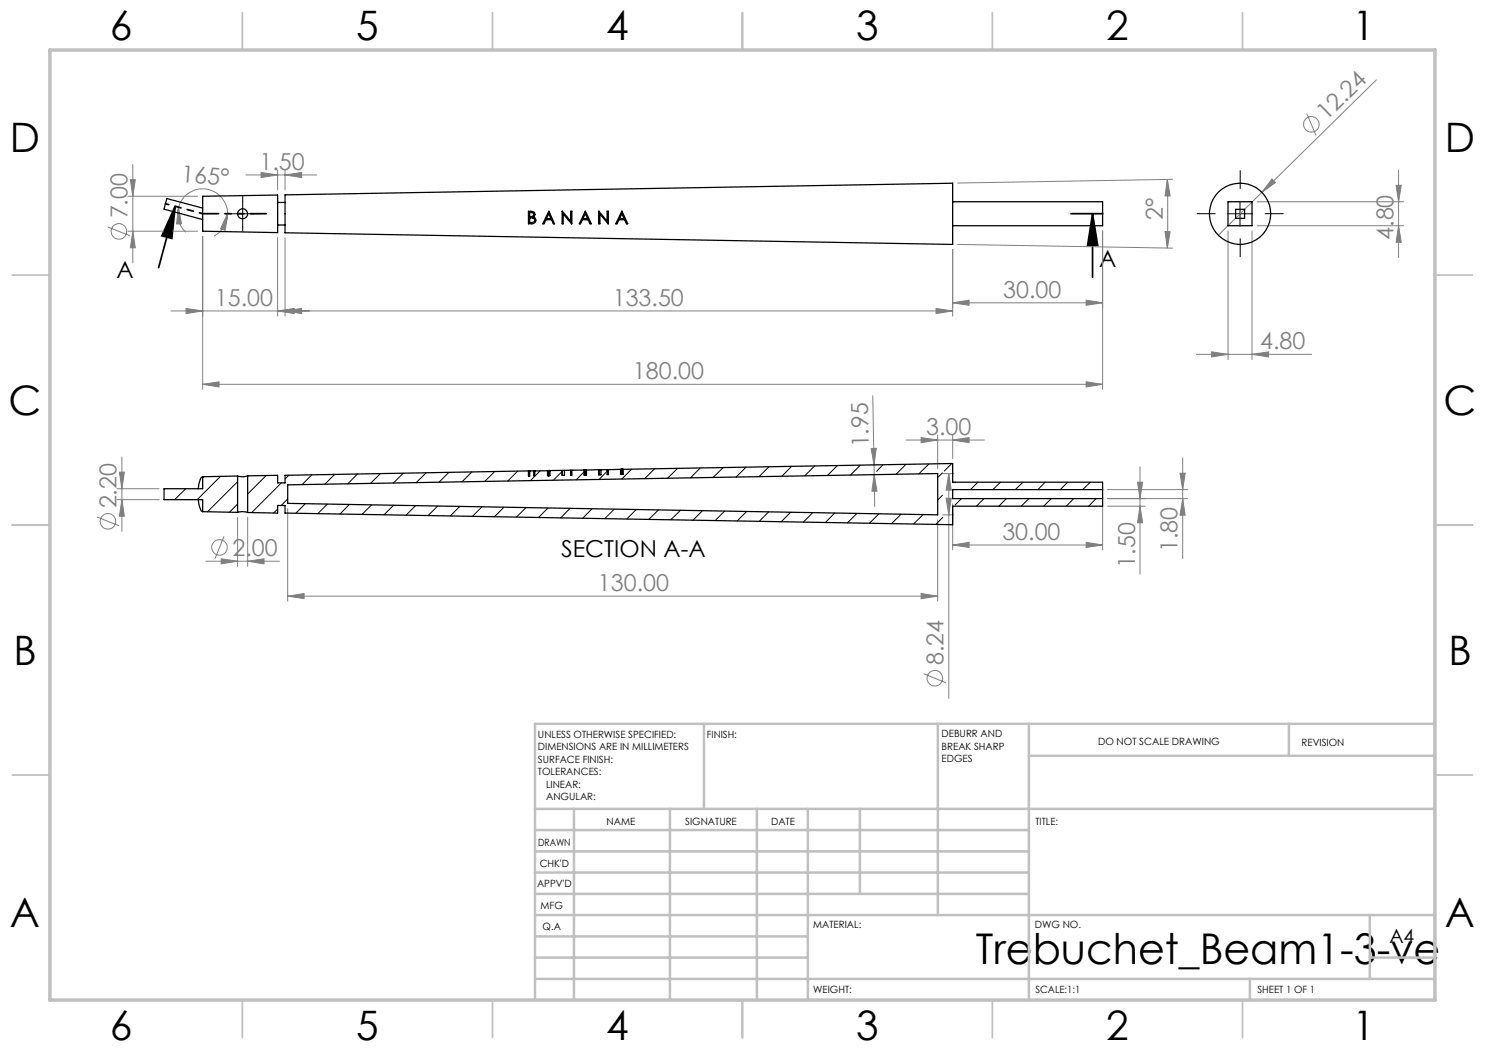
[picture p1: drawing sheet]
<svg xmlns="http://www.w3.org/2000/svg" width="297mm" height="210mm" viewBox="0 0 297 210" stroke-linecap="round" stroke-linejoin="round" font-family="sans-serif">
<g fill="none" stroke="#808080" stroke-width=".2">
<path d="M275.3 16l-31.6 31.1M25.6 39.3h13.9M26.1 35.9h1l-.5 3.4zM26.6 32.9v19.7M49.2 35h14.2M52.2 34.5l3.3 .5-3.3 .5zM55.5 34v4M57 35l3.3-.5v1zM57 34v4M233.5 35.9l.5 3.3h-1zM233.5 35.9v13.7M234.5 35.9l-43 .7"/>
<path d="M254.4 35.8l.7 .7-2.7 2zM261.3 22.7l1.9 4.4M279.2 37.1h1l-.5 3.2zM279.7 34v17.5M21.6 45.4l4.4 1.8M25.6 46.2h13.9M26.6 46.2l.5 3.4h-1zM35.7 41.5l.6 3.3h-1zM35.7 41.5a5 5 0 0 1 5.5-3.7 5 5 0 0 1 4.3 4.9M35.7 41.5a5.1 5.1 0 0 0 1.4 5M40.5 47.3v30.6M45.5 42.7l-.5 3.4-.9-.3z"/>
<path d="M45.5 42.7a5 5 0 0 1-2.7 4.5M55.5 47.5v15.7M57 47.5v15.7M190.5 49.9v13.3M191.5 48.9l43 .7M220.5 46.2v31.7M233 46.3h1l-.5 3.3zM245.6 46.2v25.7M250.4 46.2v25.7M251.4 45.1h29.3M251.4 40.3h29.3M279.7 45.1l.5 3.4h-1z"/>
<path d="M34.2 62.2h156.3M37.2 61.7l3.3 .5-3.3 .5zM40.5 76.9l3.3-.5v1zM40.5 76.9h180M55.5 62.2l3.3-.5v1zM57 62.2l3.3-.5v1zM174.6 79.2l.2 13.8M187.2 61.7l3.3 .5-3.3 .5zM190.5 60.6l3.3-.6v1.1zM190.5 60.6h30M217.2 60l3.3 .6-3.3 .5zM217.2 76.4l3.3 .5-3.3 .5z"/>
<path d="M239.3 70.9h23M242.3 70.4l3.3 .5-3.3 .5zM250.4 70.9l3.3-.5v1zM23.4 97.7h8.4M23.4 99.9h8.4M23.9 94.4h1l-.5 3.3zM24.4 91.4v14.9M24.4 99.9l.5 3.3h-1zM174.2 89.7h1.1l-.5 3.3zM174.8 93v1.9M174.8 94.9l.6 3.3h-1zM174.8 94.9l.1 6.4"/>
<path d="M181.2 88h15.7M184.2 87.5l3.3 .5-3.3 .5zM187.5 87v6.7M188.5 94.7h2.2M189.2 99.7h1.1l-.5 3.3zM189.8 94.7v45M189.8 94.7l.5 3.3h-1.1zM190.5 88l3.3-.5v1zM190.5 87v4.7M221.5 97.9h16M221.5 99.7h16M227.5 96.4h1l-.5 3.3z"/>
<path d="M228 93.4v21.4M236 94.6h1l-.5 3.3zM236.5 91.6v20.1M236.5 99.7l.5 3.3h-1zM19.4 103.4l4.4 1.8M41.2 112.2h14.7M44.2 111.8l3.3 .4-3.3 .6zM44.8 107.3l-1.8 4.4M47.5 103.5v9.8M49.5 112.2l3.3-.4v1zM49.5 103.5v9.8M57.5 119.2l3.3-.5v1z"/>
<path d="M57.5 101.7v18.5M57.5 119.2h130M184.2 118.7l3.3 .5-3.3 .5zM187.5 104v16.2M188.5 103h2.2M190.5 109l3.3-.5v1zM190.5 100.7v9.3M190.5 109h30M217.2 108.5l3.3 .5-3.3 .5zM220.5 100.7v9.3M221.5 101.2h7.5M228 101.2l.5 3.4h-1z"/>
<path d="M184.7 134.8l4.5 1.8"/>
<circle cx="262.3" cy="24.9" r="1.57"/>
<circle cx="23.8" cy="46.3" r="1.56"/>
<circle cx="21.6" cy="104.3" r="1.56"/>
<circle cx="43.9" cy="109.5" r="1.55"/>
<circle cx="187" cy="135.6" r="1.55"/>
</g>
<path d="M35 41.3l-.6 6.4-2-.5zM35 41.3l-3.3 12.2M218.5 42.7l1 6.4h-2zM218.5 42.7v12.7" fill="none" stroke="#000" stroke-width=".35"/>
<path d="M248 37.7v-3.6M46 42.7h-1M48.5 40.2v-1M48.5 45.2v1M51 42.7h1M243 42.7h-3.6M248 47.7v3.7M253 42.7h3.7" fill="none" stroke="#000" stroke-width=".2" stroke-dasharray="15.2 1.3 1.3 1.3"/>
<path d="M46 42.7h5M48.5 40.2v5.1M245.5 42.7h5M248 40.2v5.1" fill="none" stroke="#000" stroke-width=".2"/>
<path d="M40.5 42.7h12.7" fill="none" stroke="#000" stroke-width=".35" stroke-dasharray="6.3 1.3 1.3 1.3 1.3 1.3" stroke-dashoffset="3.2"/>
<path d="M214.2 42.7h6.3" fill="none" stroke="#000" stroke-width=".35" stroke-dasharray="6.3 1.3 1.3 1.3 1.3 1.3"/>
<path d="M33.1 40.7l7.4 2" fill="none" stroke="#000" stroke-width=".35" stroke-dasharray="6.3 1.3 1.3 1.3 1.3 1.3" stroke-dashoffset="5.7"/>
<g fill="none" stroke="#c0c0c0" stroke-width=".35">
<path d="M48.5 2.5v7.5M98.5 2.5v7.5M148.5 2.5v7.5M198.5 2.5v7.5M248.5 2.5v7.5M2.5 55h7.5M287 55h7.5M2.5 105h7.5M287 105h7.5M2.5 155h7.5M287 155h7.5M48.5 200v7.5"/>
<path d="M98.5 200v7.5M148.5 200v7.5M198.5 200v7.5M248.5 200v7.5"/>
</g>
<g fill="none" stroke="#c0c0c0" stroke-width=".5">
<path d="M140.8 144.8v17M187.6 144.8v38.2M205.8 144.8v55.2M205.8 151.2h81.2M257.8 144.8v6.4M287 144.8h-180v55.2M107 161.8h180M107 178.8h98.8M107 174.5h98.8M107 170.3h98.8M107 166h98.8M114.8 161.8v38.2"/>
<path d="M134 161.8v38.2M151.4 161.8v38.2M161.6 161.8v38.2M172 161.8v17M107 195.8h180M107 191.5h54.6M107 187.3h54.6M107 183h180M250 195.8v4.2M274 191.5h13M274 183v12.8"/>
</g>
<path d="M10 10h277v190h-277z" fill="none" stroke="#c0c0c0" stroke-width=".7"/>
<path d="M218.5 42.7l1 6.4h-2zM35 41.3l-.6 6.4-2-.5z" fill="#000"/>
<g fill="#808080">
<path d="M254.4 35.8l.7 .7-2.7 2z"/>
<path d="M45.5 42.7l-.5 3.4-.9-.3zM35.7 41.5l.6 3.3h-1z"/>
<path d="M217.2 60l3.3 .6-3.3 .5zM190.5 60.6l3.3-.6v1.1z"/>
<path d="M242.3 70.4l3.3 .5-3.3 .5zM250.4 70.9l3.3-.5v1zM57 62.2l3.3-.5v1zM187.2 61.7l3.3 .5-3.3 .5zM37.2 61.7l3.3 .5-3.3 .5zM55.5 62.2l3.3-.5v1zM40.5 76.9l3.3-.5v1zM217.2 76.4l3.3 .5-3.3 .5zM52.2 34.5l3.3 .5-3.3 .5zM57 35l3.3-.5v1z"/>
<path d="M279.7 45.1l.5 3.4h-1zM279.2 37.1h1l-.5 3.2zM189.2 99.7h1.1l-.5 3.3zM189.8 94.7l.5 3.3h-1.1z"/>
<path d="M26.1 35.9h1l-.5 3.4zM26.6 46.2l.5 3.4h-1zM236 94.6h1l-.5 3.3zM236.5 99.7l.5 3.3h-1zM227.5 96.4h1l-.5 3.3zM228 101.2l.5 3.4h-1z"/>
<path d="M23.9 94.4h1l-.5 3.3zM24.4 99.9l.5 3.3h-1z"/>
<path d="M233 46.3h1l-.5 3.3zM233.5 35.9l.5 3.3h-1z"/>
<path d="M174.2 89.7h1.1l-.5 3.3zM174.8 94.9l.6 3.3h-1z"/>
<path d="M44.2 111.8l3.3 .4-3.3 .6zM49.5 112.2l3.3-.4v1z"/>
<path d="M190.5 109l3.3-.5v1zM217.2 108.5l3.3 .5-3.3 .5zM184.2 87.5l3.3 .5-3.3 .5zM190.5 88l3.3-.5v1zM57.5 119.2l3.3-.5v1zM184.2 118.7l3.3 .5-3.3 .5z"/>
</g>
<g fill="none" stroke="#000" stroke-width=".25">
<path d="M40.5 39.3l15-.3v7.5l-15-.3zM57 39l133.5-2.4v12.3l-133.5-2.3zM40.5 41.6l-7.1-1.9-.6 2.1 7.7 2.1M55.5 45h1.5M55.5 40.5h1.5M105.7 42.3a.93 .93 0 0 1 1.3 .6l-.3 .5a.69 .69 0 0 1 .5 .8 .69 .69 0 0 1-.8 .6h-.7zM105.9 42.5a.48 .48 0 0 1 .7 0 .48 .48 0 0 1 0 .7l-.3 .1a.36 .36 0 0 1-.4-.2 .36 .36 0 0 1 0-.4zM105.9 43.6h.6a.49 .49 0 0 1 .4 .6 .49 .49 0 0 1-.6 .3h-.4zM109.7 42.3l1.2 2.5h-.2l-.4-.9h-1.1l-.4 .9h-.3zM109.7 42.7l.5 1h-.9zM112.4 42.3h.1M112.5 42.3l1.6 1.9v-1.9h.3v2.5l-1.8-2v2h-.2z"/>
<path d="M117.1 42.3l1.2 2.5h-.3l-.4-.9h-1.1l-.4 .9h-.2zM117.1 42.7l.4 1h-.9zM119.7 42.3l1.7 1.9v-1.9h.3v2.5l-1.7-2v2h-.3zM124.4 42.3l1.2 2.5h-.3l-.4-.9h-1.1l-.4 .9h-.2zM124.4 42.7l.4 1h-.9zM190.5 40.3h30v4.8h-30M245.6 40.3h4.8v4.8h-4.8zM247.1 41.9h1.8v1.8h-1.8zM39.7 99.9l.2 1.4a1.05 1.05 0 0 0 .6 1M40.5 95.3h.1M40.5 95.3a2.41 2.41 0 0 0-.8 2.2v.2M40.5 95.3v2.4h-7.7v2.2h7.7v2.4"/>
<path d="M47.5 95.2l-7 .1M47.5 95.2v7.3M49.5 95.2l-.8 .1-1.2-.1M49.5 95.2v7.3M57.5 97l130-2.3v8.3l-130-2.3zM105.7 94.2l-48.7 .9v1.5h-1.5v-1.5l-6 .1M105.7 94.2v1h.2v-1M106.8 94.2h.2M106.8 94.2h-1.1M106.8 94.2v1h.2v-1M109.5 94.1l-2.5 .1M109.5 94.1h.3"/>
<path d="M109.7 94.1h.1M109.7 94.1v1M109.8 94.1v1M110 94.1v1h-.5v-1M110 94.1h-.2M112.4 94.1h-2.4M112.4 94.1v1h.5v-1M112.4 94.1h.1M112.9 94.1h-.4M114.1 94.1h.3M116.8 94h-2.4v1l-.3 .1v-1.1l-1.2 .1M116.8 94v1h.5v-1"/>
<path d="M116.8 94h.3M117.1 94h.1M117.1 94v1M117.3 94h-.2M119.7 94h.1M119.7 93.9l-2.4 .1M119.7 93.9v1.1h.5v-1.1M119.8 94v1M120.2 93.9h1.2M120.2 93.9l-.4 .1M121.4 93.9h.3M121.4 93.9v1h.3v-1"/>
<path d="M124.1 93.9v1h.3v-1M124.1 93.9h-2.4M124.1 93.9h.3M124.4 93.9h.1M124.4 93.9v1h.2v-1M124.6 93.9l65.9-1.2v3.7h30v4.8h-30v3.7l-133.5-2.3v-1.5h-1.5v1.5l-6-.1M124.6 93.9h-.2M220.5 97.9h-30v1.8h30M40.5 102.3l7 .2M47.5 102.5l1.1-.2 .9 .2"/>
<circle cx="48.5" cy="42.7" r="1"/>
<circle cx="248" cy="42.7" r="6.1"/>
</g>
<g fill="none" stroke="#000" stroke-width=".2">
<path d="M37.1 97.7l-2.2 2.2M44.1 95.3l-4.7 4.6M47.5 96.3l-6 6.1M53.2 95.1l-3.7 3.7M56.3 96.6l-6 5.9M57.5 99.8l-1.3 1.3M57.8 95l-.8 .8M62.4 95l-2 1.9M66.9 94.9l-2 2M71.5 94.8l-2 2M76.1 94.7l-2 2M80.6 94.6l-1.9 2"/>
<path d="M85.2 94.6l-2 1.9M89.8 94.5l-2 1.9M94.4 94.4l-2 2M98.9 94.3l-2 2M103.5 94.3l-2 1.9M108.1 94.1l-2 2M112.4 94.3l-1.7 1.8M116.8 94.4l-1.6 1.6M117.1 94.1h.1M121.4 94.3l-1.6 1.6M121.8 93.9l-.1 .1M126.3 93.8l-1.9 2"/>
<path d="M130.9 93.8l-2 1.9M135.5 93.7l-2 2M140.1 93.6l-2 2M144.6 93.5l-2 2M149.2 93.4l-2 2M153.8 93.4l-2 1.9M158.3 93.3l-1.9 2M162.9 93.2l-2 2M167.5 93.1l-2 2M172 93.1l-1.9 1.9M176.6 92.9l-1.3 1.4M181.2 92.9l-2 2"/>
<path d="M185.8 92.8l-2 2M188.5 94.6l-1 .9M188.5 99.1l-1 .9M190.3 92.7l-1.5 1.5M191.1 96.4l-.1 .1M192.3 99.7l-1.3 1.3M195.6 96.4l-1.5 1.5M196.8 99.7l-1.5 1.5M200.1 96.4l-1.5 1.5M201.3 99.7l-1.5 1.5M204.6 96.4l-1.5 1.5M205.8 99.7l-1.5 1.5"/>
<path d="M209.1 96.4l-1.5 1.5M210.3 99.7l-1.6 1.5M213.5 96.4l-1.4 1.5M214.7 99.7l-1.4 1.5M218.1 96.4l-1.6 1.5M219.2 99.7l-1.5 1.5M47.5 100.8l-1.6 1.6M55.5 101.8l-.7 .8M61.1 100.7l-1.9 1.9M65.5 100.8l-1.9 1.9M69.9 100.9l-1.9 1.9M74.3 101l-1.9 1.9"/>
<path d="M78.7 101.1l-1.9 1.9M83.1 101.1l-1.9 1.9M87.6 101.2l-2 1.9M92 101.3l-2 1.9M96.4 101.4l-1.9 1.9M100.8 101.5l-1.9 1.9M105.2 101.5l-1.9 1.9M109.6 101.6l-1.9 1.9M114 101.7l-1.9 1.9M118.4 101.7l-1.9 2M122.8 101.8l-1.9 1.9M127.2 101.9l-1.9 1.9"/>
<path d="M131.7 102l-1.9 1.9M136.1 102.1l-1.9 1.9M140.5 102.1l-1.9 2M144.9 102.2l-1.9 1.9M149.3 102.3l-1.9 1.9M153.7 102.4l-1.9 1.9M158.2 102.4l-2 1.9M162.6 102.5l-1.9 1.9M167 102.6l-1.9 1.9M171.4 102.7l-1.9 1.9M175.8 102.8l-1.9 1.9M180.2 102.8l-1.9 1.9"/>
<path d="M184.6 102.9l-1.9 1.9M188.6 103.5l-1.5 1.4"/>
</g>
<text font-size="8.5" x="195.2" y="192.7">Trebuchet_Beam1-3-ve</text>
<g font-size="8.1">
<text x="22" y="8">6</text>
<text x="71.2" y="8">5</text>
<text x="121.2" y="8">4</text>
<text x="171.3" y="8">3</text>
<text x="221.3" y="8">2</text>
<text x="270.5" y="8">1</text>
<text x="2" y="30.5">D</text>
<text x="289" y="30.5">D</text>
<text x="1.7" y="83">C</text>
<text x="288.7" y="83">C</text>
<text x="2.7" y="133">B</text>
<text x="289.7" y="133">B</text>
<text x="2" y="185.5">A</text>
<text x="289" y="185.5">A</text>
<text x="22" y="208">6</text>
<text x="71.2" y="208">5</text>
<text x="121.2" y="208">4</text>
<text x="171.3" y="208">3</text>
<text x="221.3" y="208">2</text>
<text x="270.5" y="208">1</text>
</g>
<g font-size="4.7" fill="#808080">
<text x="265.3" y="24.3" transform="rotate(-45 265.3 24.3)">12.24</text>
<text x="51.9" y="34">1.50</text>
<text x="36.2" y="36.4" transform="rotate(4 36.2 36.4)">165°</text>
<text x="25.5" y="43.7" transform="rotate(-90 25.5 43.7)">7.00</text>
<text x="232.6" y="44" transform="rotate(-90 232.6 44)">2°</text>
<text x="278.7" y="48" transform="rotate(-90 278.7 48)">4.80</text>
<text x="200.6" y="59.5">30.00</text>
<text x="43" y="61.2">15.00</text>
<text x="122.6" y="61.2">133.50</text>
<text x="252" y="69.8">4.80</text>
<text x="126.6" y="75.8">180.00</text>
<text x="173.7" y="89.5" transform="rotate(-91 173.7 89.5)">1.95</text>
<text x="185.2" y="87">3.00</text>
<text x="23.3" y="101.7" transform="rotate(-90 23.3 101.7)">2.20</text>
<text x="200.5" y="108">30.00</text>
<text x="46.5" y="111.2">2.00</text>
<text x="227" y="113.5" transform="rotate(-90 227 113.5)">1.50</text>
<text x="235.5" y="110.4" transform="rotate(-90 235.5 110.4)">1.80</text>
<text x="119.6" y="118.2">130.00</text>
<text x="188.7" y="133.1" transform="rotate(-90 188.7 133.1)">8.24</text>
</g>
<g font-size="4.7">
<text x="219.8" y="53.5">A</text>
<text x="23.3" y="55.6">A</text>
<text x="112.2" y="111.4">SECTION A-A</text>
</g>
<text font-size="3.9" x="277.9" y="188.5">A4</text>
<g font-size="2">
<text x="107.6" y="147.6">UNLESS OTHERWISE SPECIFIED:</text>
<text x="141.4" y="147.6">FINISH:</text>
<text x="188.3" y="147.5">DEBURR AND</text>
<text x="188.3" y="150">BREAK SHARP</text>
<text x="219.6" y="149">DO NOT SCALE DRAWING</text>
<text x="260.3" y="149.2">REVISION</text>
<text x="107.6" y="150.1">DIMENSIONS ARE IN MILLIMETERS</text>
<text x="107.6" y="152.6">SURFACE FINISH:</text>
<text x="107.6" y="155.1">TOLERANCES:</text>
<text x="188.3" y="152.5">EDGES</text>
<text x="109.2" y="157.6">LINEAR:</text>
<text x="109.2" y="160.1">ANGULAR:</text>
<text x="121.3" y="165">NAME</text>
<text x="137" y="164.9">SIGNATURE</text>
<text x="154.2" y="164.9">DATE</text>
<text x="207.1" y="164.9">TITLE:</text>
<text x="107.6" y="169.1">DRAWN</text>
<text x="107.9" y="173.3">CHK'D</text>
<text x="107.4" y="177.4">APPV'D</text>
<text x="108.1" y="181.8">MFG</text>
<text x="108.5" y="186">Q.A</text>
<text x="162.6" y="185.5">MATERIAL:</text>
<text x="207" y="185.5">DWG NO.</text>
<text x="162.6" y="198.5">WEIGHT:</text>
<text x="207.1" y="198.6">SCALE:1:1</text>
<text x="251.5" y="198.6">SHEET 1 OF 1</text>
</g>
</svg>
